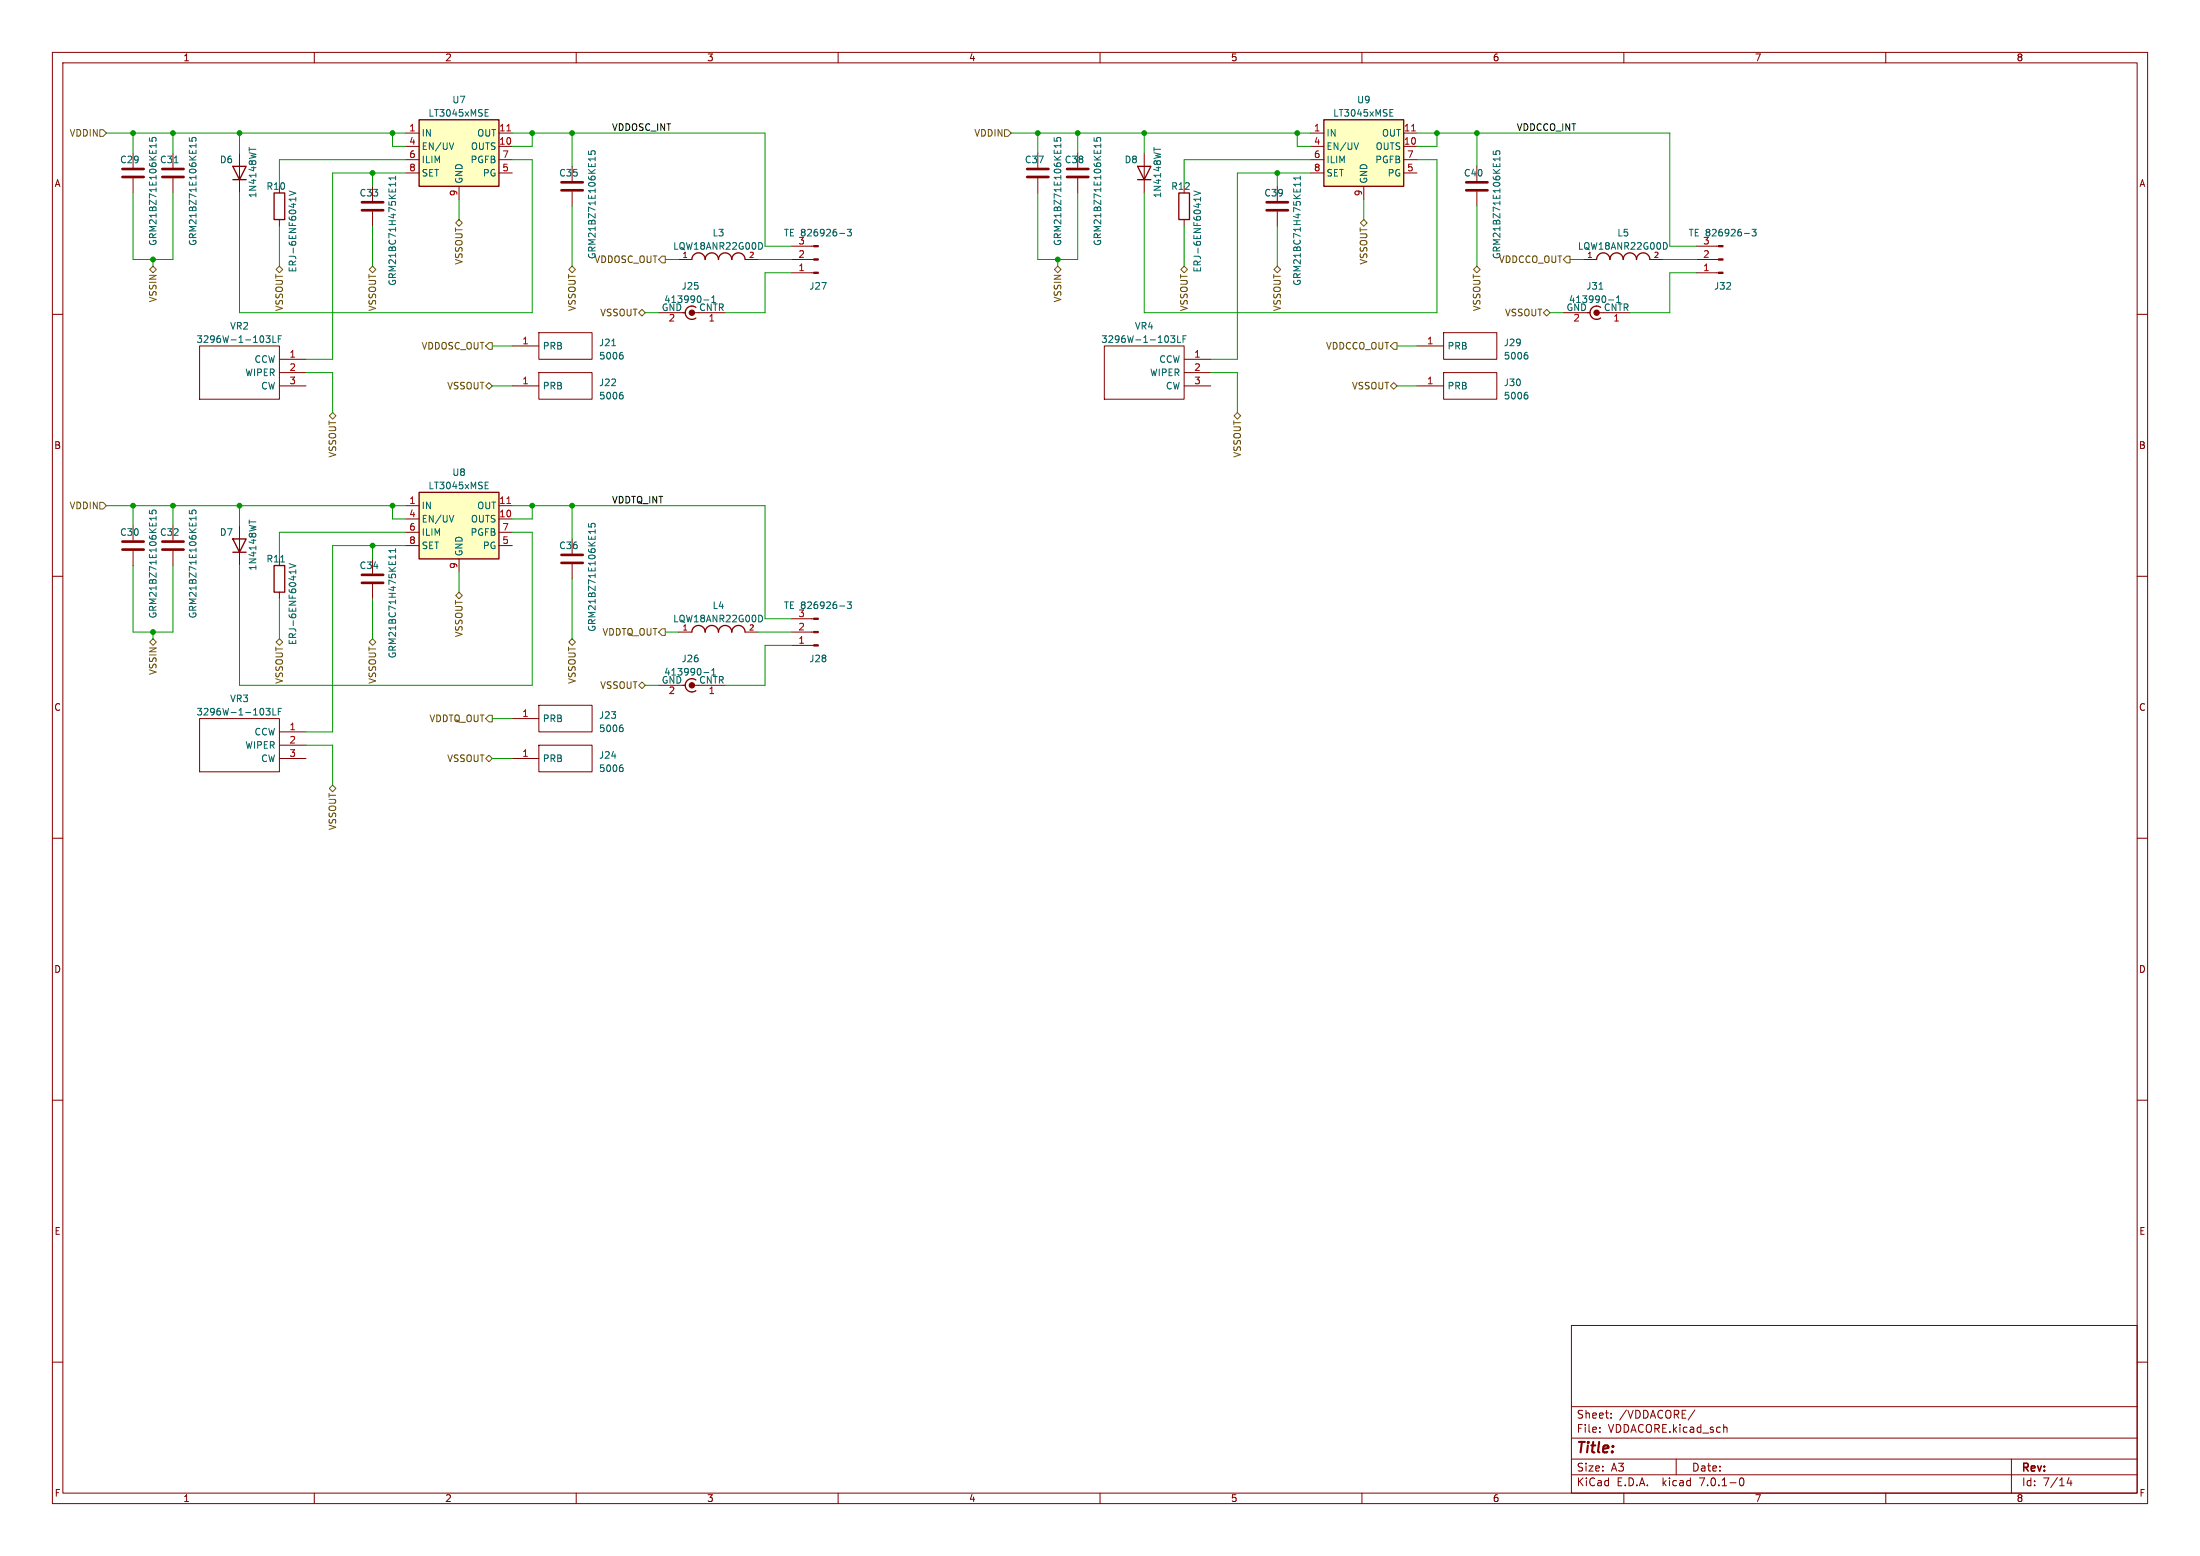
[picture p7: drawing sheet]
<svg xmlns="http://www.w3.org/2000/svg" width="420mm" height="297mm" viewBox="0 0 420 297" stroke-linecap="round" stroke-linejoin="round" font-family="sans-serif">
<g fill="none" stroke="#840000" stroke-width=".19">
<path d="M10 10h400v277h-400zM12 12h396v273h-396zM60 10v2M110 10v2M160 10v2M210 10v2M260 10v2M310 10v2M360 10v2M25.4 29.2v2.8M25.4 34v2.8M33 29.2v2.8"/>
<path d="M33 34v2.8M45.7 29.2v7.6M71.1 35.6v2.8M77.5 25.4h2.5M77.5 27.9h2.5M77.5 33h2.5M77.5 30.5h2.5M87.6 35.6v2.5M95.2 25.4h2.6M95.2 27.9h2.6M95.2 33h2.6M95.2 30.5h2.6"/>
<path d="M109.2 31.8v2.7M109.2 36.6v2.8M198.1 29.2v2.8M198.1 34v2.8M205.7 29.2v2.8M205.7 34v2.8M218.4 29.2v7.6M243.8 35.6v2.8M250.2 25.4h2.5M250.2 27.9h2.5M250.2 33h2.5M250.2 30.5h2.5"/>
<path d="M260.3 35.6v2.5M268 25.4h2.5M268 27.9h2.5M268 33h2.5M268 30.5h2.5M281.9 31.8v2.7M281.9 36.6v2.8M10 60h2M53.3 41.9v1.3M71.1 40.4v2.8M125.7 59.7h5.1M129.5 49.5h2.6"/>
<path d="M138.4 59.7h-6.3M142.2 49.5h2.6M151.1 47h4.2M151.1 49.5h4.2M151.1 52.1h4.2M226.1 41.9v1.3M243.8 40.4v2.8M298.4 59.7h5.1M302.3 49.5h2.5M311.1 59.7h-6.3M315 49.5h2.5M323.8 47h4.3"/>
<path d="M323.8 49.5h4.3M323.8 52.1h4.3M408 60h2M38.1 66h15.2v10.2h-15.2zM53.3 68.6h5.1M53.3 71.1h5.1M53.3 73.7h5.1M97.8 73.7h5.1M97.8 66h5.1M102.9 71.1h10.1v5.1h-10.1zM102.9 63.5h10.1v5.1h-10.1zM210.8 66h15.3v10.2h-15.3z"/>
<path d="M226.1 68.6h5M226.1 71.1h5M226.1 73.7h5M270.5 73.7h5.1M270.5 66h5.1M275.6 63.5h10.1v5.1h-10.1zM275.6 71.1h10.1v5.1h-10.1zM77.5 96.5h2.5M77.5 99.1h2.5M95.2 96.5h2.6M95.2 99.1h2.6M10 110h2"/>
<path d="M25.4 100.3v2.8M25.4 105.2v2.8M33 100.3v2.8M33 105.2v2.8M45.7 100.3v7.7M53.3 113v1.3M71.1 106.7v2.8M71.1 111.5v2.8M77.5 104.1h2.5M77.5 101.6h2.5M87.6 106.7v2.5M95.2 104.1h2.6"/>
<path d="M95.2 101.6h2.6M109.2 102.9v2.8M109.2 107.7v2.8M151.1 118.1h4.2M408 110h2M38.1 137.2h15.2v10.1h-15.2zM53.3 139.7h5.1M97.8 137.2h5.1M102.9 134.6h10.1v5.1h-10.1zM125.7 130.8h5.1M129.5 120.7h2.6M138.4 130.8h-6.3"/>
<path d="M142.2 120.7h2.6M151.1 120.7h4.2M151.1 123.2h4.2M10 160h2M53.3 144.8h5.1M53.3 142.2h5.1M97.8 144.8h5.1M102.9 142.2h10.1v5.1h-10.1zM408 160h2M10 210h2M408 210h2M10 260h2"/>
<path d="M300 253h108v32h-108zM408 260h2M300 278.5h108M300 274.5h108M300 268.5h108M305.4 273.3v.1M305.4 272.5v.1M307.6 270.6v.1M307.6 269.8v.1M320 278.5v3M323.6 269.1l-1.3 2M329.3 272.4l.3 .1 .1 .1v.8"/>
<path d="M384 278.5v6.5M60 285v2M110 285v2M160 285v2M210 285v2M260 285v2M300 281.5h108M310 285v2M332.3 282.2l.1-.1a.8 .8 0 0 1 .5 .7 .8 .8 0 0 1-.5 .8 .99 .99 0 0 1-.1-1.4zM360 285v2M395 282l-.4 1.1h1M395.3 282.6v1"/>
</g>
<g fill="none" stroke="#840000" stroke-width=".51">
<path d="M23.4 33.8h4M23.4 32.3h4M31 33.8h4.1M31 32.3h4.1M69.1 38.6h4.1M107.2 36.3h4.1M107.2 34.8h4.1M196.1 33.8h4.1M196.1 32.3h4.1M203.7 33.8h4.1M203.7 32.3h4.1M241.8 38.6h4.1"/>
<path d="M279.9 36.3h4.1M279.9 34.8h4.1M69.1 40.1h4.1M241.8 40.1h4.1M23.4 104.9h4M23.4 103.4h4M31 104.9h4.1M31 103.4h4.1M69.1 111.3h4.1M69.1 109.7h4.1M107.2 107.4h4.1M107.2 105.9h4.1"/>
</g>
<g fill="none" stroke="#006464" stroke-width=".19">
<path d="M28.5 26.3v.6l.6 .1-.1-.2 .1-.4 .2-.2 .4 .1 .1 .2-.1 .5M29.8 27.4v.8M36.1 26.3v.6l.7 .1-.2-.2 .1-.4 .2-.2 .4 .1 .1 .2-.1 .5M37.4 27.4v.8M47.6 28.1v.8M55.2 36.5l1.3 .4-1.3 .4M56.5 37.7v.7M75.5 33.6v.7M75.5 34.8v.7M75.5 35.2h-1.3l.2 .1M75.5 34h-1.3l.4 .3M86.6 27.3l-.4 1.2"/>
<path d="M92.6 21.5h.4M92.6 22.2h.6M92.6 20.9h.6M112.3 28.8v.6l.7 .1-.2-.2 .1-.4 .2-.1h.4l.1 .2-.1 .5M113.6 30v.7M201.2 26.3v.6l.7 .1-.2-.2 .1-.4 .2-.2 .4 .1 .1 .2-.1 .5M202.5 27.4v.8M208.9 26.3v.6l.6 .1-.1-.2v-.4l.2-.2 .4 .1 .1 .2-.1 .5M210.1 27.4v.8M220.3 28.1v.8M227.9 36.5l1.3 .4-1.3 .4M229.2 37.7v.7"/>
<path d="M248.2 35.2h-1.2l.1 .1M248.2 34h-1.2l.3 .3M248.2 33.6v.7M248.2 34.8v.7M259.3 27.3l-.4 1.2M265.3 21.5h.5M265.3 22.2h.6M265.3 20.9h.6M285.1 28.8v.6l.6 .1-.1-.2v-.4l.2-.1h.4l.1 .2-.1 .5M286.3 30v.7M134.4 57.3h.9M135.9 56.8l.3-.3v1.2"/>
<path d="M145.1 46.3a.68 .68 0 0 1 .5 .6 .68 .68 0 0 1-.5 .7M160.3 44.6h1M161.7 43.8h.8l-.4 .5 .4 .1v.5l-.2 .1-.6-.1M305.3 55.2h.7M307.1 57.3h1M308.6 56.8l.4-.3v1.2M317.9 46.3a.69 .69 0 0 1 .4 .6 .69 .69 0 0 1-.4 .7M333 44.6h1M334.5 43.8h.7l-.4 .5 .4 .1v.5l-.2 .1-.5-.1M50.8 64.1h.8l-.5 .5 .4 .1v.5l-.2 .2-.5-.2M52.1 64.1v1.3h.6M53.1 64.7h.5"/>
<path d="M53.7 64.1h-.6v1.3M116.8 66h.7M118.6 67.3h.2M118.6 74.9h.2M118.7 67.7l.3 .3v.3l-.3 .2M118.7 75.4l.3 .2v.3l-.3 .3M223.5 64.1h.8l-.4 .5 .3 .1v.5l-.2 .2-.5-.2M224.8 64.1v1.3h.6M225.8 64.7h.5M226.5 64.1h-.7v1.3M291.3 67.3h.3M291.3 74.9h.3"/>
<path d="M291.4 67.7l.3 .3v.3l-.3 .2M291.4 75.4l.3 .2v.3l-.3 .3M28.5 97.4v.6l.6 .1-.1-.2 .1-.4 .2-.1h.4l.1 .2-.1 .5M29.8 98.6v.7M36.1 97.4v.6l.7 .1-.2-.2 .1-.4 .2-.1h.4l.1 .2-.1 .5M37.4 98.6v.7M47.6 99.3v.7M86.6 98.4l-.4 1.2M92.6 92.6h.4M92.6 93.3h.6M92.6 92h.6M112.3 100v.6h.7l-.2-.2 .1-.4 .2-.1 .4 .1 .1 .1-.1 .5"/>
<path d="M55.2 107.6l1.3 .4-1.3 .4M56.5 108.8v.7M75.5 104.7v.8M75.5 105.9v.8M75.5 106.3h-1.3l.2 .1M75.5 105.1h-1.3l.4 .4M113.6 101.1v.7M145.1 117.4a.68 .68 0 0 1 .5 .7 .68 .68 0 0 1-.5 .6M160.3 115.7h1M161.7 114.9h.8l-.4 .5 .4 .1v.5l-.2 .2-.6-.2M50.8 135.2h.8l-.5 .5 .4 .1v.6l-.2 .1-.5-.1M52.1 135.2v1.3h.6"/>
<path d="M53.1 135.8h.5M53.7 135.2h-.6v1.3M118.6 138.4h.2M118.7 138.9l.3 .2v.3l-.3 .3M134.4 128.4h.9M135.9 128l.3-.4v1.3M118.6 146h.2M118.7 146.5l.3 .2v.3l-.3 .3"/>
</g>
<g fill="#840000" stroke="#840000" stroke-width=".19">
<path d="M155.3 118h.9v.2h-.9z"/>
<path d="M155.3 120.5h.9v.3h-.9z"/>
<path d="M155.3 123.1h.9v.2h-.9z"/>
<path d="M328.1 46.9h.8v.2h-.8z"/>
<path d="M328.1 49.4h.8v.3h-.8z"/>
<path d="M328.1 51.9h.8v.3h-.8z"/>
<path d="M155.3 46.9h.9v.2h-.9z"/>
<path d="M155.3 49.4h.9v.3h-.9z"/>
<path d="M155.3 51.9h.9v.3h-.9z"/>
</g>
<g fill="none" stroke="#840000" stroke-width=".25">
<path d="M44.4 31.8h2.6l-1.3 2.5zM44.4 34.3h2.6M52.3 36.8h2.1v5.1h-2.1zM80 22.9h15.2v12.7h-15.2zM217.2 31.8h2.5l-1.3 2.5zM217.2 34.3h2.5M225 36.8h2.1v5.1h-2.1zM252.7 22.9h15.3v12.7h-15.3zM132.1 49.5a1.27 1.27 0 0 1 1.2-1.2 1.27 1.27 0 0 1 1.3 1.2 1.27 1.27 0 0 1 1.3-1.2 1.27 1.27 0 0 1 1.3 1.2 1.27 1.27 0 0 1 1.2-1.2 1.27 1.27 0 0 1 1.3 1.2 1.27 1.27 0 0 1 1.3-1.2 1.27 1.27 0 0 1 1.2 1.2M132.8 58.7a1.27 1.27 0 0 0-1.7 .1 1.27 1.27 0 0 0 0 1.7 1.27 1.27 0 0 0 1.7 .2M304.8 49.5a1.27 1.27 0 0 1 1.3-1.2 1.27 1.27 0 0 1 1.2 1.2 1.27 1.27 0 0 1 1.3-1.2 1.27 1.27 0 0 1 1.3 1.2 1.27 1.27 0 0 1 1.2-1.2 1.27 1.27 0 0 1 1.3 1.2 1.27 1.27 0 0 1 1.3-1.2 1.27 1.27 0 0 1 1.3 1.2M305.6 58.7a1.27 1.27 0 0 0-1.7 .1 1.27 1.27 0 0 0 0 1.7 1.27 1.27 0 0 0 1.7 .2"/>
<path d="M80 94h15.2v12.7h-15.2zM44.4 102.9h2.6l-1.3 2.5zM44.4 105.4h2.6M52.3 108h2.1v5h-2.1zM132.1 120.7a1.27 1.27 0 0 1 1.2-1.3 1.27 1.27 0 0 1 1.3 1.3 1.27 1.27 0 0 1 1.3-1.3 1.27 1.27 0 0 1 1.3 1.3 1.27 1.27 0 0 1 1.2-1.3 1.27 1.27 0 0 1 1.3 1.3 1.27 1.27 0 0 1 1.3-1.3 1.27 1.27 0 0 1 1.2 1.3M132.8 129.8a1.27 1.27 0 0 0-1.7 .2 1.27 1.27 0 0 0 0 1.7 1.27 1.27 0 0 0 1.7 .1"/>
</g>
<g fill="#ffffc2" stroke="#ffffc2" stroke-width=".19">
<path d="M80 94h15.2v12.7h-15.2z"/>
<path d="M80 22.9h15.2v12.7h-15.2z"/>
<path d="M252.7 22.9h15.3v12.7h-15.3z"/>
</g>
<path d="M96.8 25h.7M269.5 25h.7M96.8 96.1h.7" fill="none" stroke="#a90000" stroke-width=".19"/>
<g fill="#840000" stroke="#840000" stroke-width=".2">
<circle cx="304.8" cy="59.7" r=".51"/>
<circle cx="132.1" cy="59.7" r=".51"/>
<circle cx="132.1" cy="130.8" r=".51"/>
</g>
<g fill="none" stroke="#725600" stroke-width=".19">
<path d="M19 24.8h.7l.6 .6-.6 .6h-.7zM191.8 24.8h.6l.6 .6-.6 .6h-.6zM28.6 51.4l.6-.6 .6 .6-.6 .7zM52.7 51.4l.6-.6 .7 .6-.7 .7zM70.5 51.4l.6-.6 .7 .6-.7 .7zM87 42.5l.6-.6 .7 .6-.7 .7zM108.6 51.4l.6-.6 .7 .6-.7 .7zM121.9 59.7l.7-.6 .6 .6-.6 .6zM126.4 48.9h.6v1.3h-.6l-.7-.7zM201.3 51.4l.6-.6 .7 .6-.7 .7zM225.4 51.4l.7-.6 .6 .6-.6 .7zM243.2 51.4l.6-.6 .7 .6-.7 .7z"/>
<path d="M259.7 42.5l.6-.6 .7 .6-.7 .7zM281.3 51.4l.6-.6 .7 .6-.7 .7zM294.6 59.7l.7-.6 .6 .6-.6 .6zM298.4 49.5l.7-.6h.6v1.3h-.6zM62.9 79.4l.6-.7 .6 .7-.6 .6zM92.7 73.7l.6-.7 .7 .7-.7 .6zM93.3 65.4h.7v1.3h-.7l-.6-.7zM235.6 79.4l.6-.7 .7 .7-.7 .6zM265.4 73.7l.7-.7 .6 .7-.6 .6zM266.1 65.4h.6v1.3h-.6l-.7-.7zM19 95.9h.7l.6 .6-.6 .7h-.7zM87 113.7l.6-.7 .7 .7-.7 .6z"/>
<path d="M28.6 122.6l.6-.7 .6 .7-.6 .6zM52.7 122.6l.6-.7 .7 .7-.7 .6zM70.5 122.6l.6-.7 .7 .7-.7 .6zM93.3 136.5h.7v1.3h-.7l-.6-.6zM108.6 122.6l.6-.7 .7 .7-.7 .6zM121.9 130.8l.7-.6 .6 .6-.6 .6zM126.4 120h.6v1.3h-.6l-.7-.6zM63.5 149.9l.6 .6-.6 .6-.6-.6zM93.3 144.1l.7 .7-.7 .6-.6-.6z"/>
</g>
<g fill="none" stroke="#009600" stroke-width=".19">
<path d="M20.3 25.4h57.2M25.4 36.8v12.7h7.6v-12.7M25.4 25.4v3.8M33 25.4v3.8M45.7 25.4v3.8M71.1 33v2.6M74.9 25.4v2.5h2.6M77.5 30.5h-24.2v5.1M77.5 33h-14v35.6h-5.1M87.6 38.1v3.8M97.8 30.5h3.8v29.2h-55.9v-22.9M97.8 25.4h48.2v21.6h5.1"/>
<path d="M101.6 25.4v2.5h-3.8M109.2 25.4v6.4M109.2 39.4v11.4M193 25.4h57.2M198.1 36.8v12.7h7.6v-12.7M198.1 25.4v3.8M205.7 25.4v3.8M218.4 25.4v3.8M243.8 33v2.6M247.6 25.4v2.5h2.6M250.2 30.5h-24.1v5.1M250.2 33h-14v35.6h-5.1"/>
<path d="M260.3 38.1v3.8M270.5 25.4h48.3v21.6h5M270.5 30.5h3.8v29.2h-55.9v-22.9M274.3 25.4v2.5h-3.8M281.9 25.4v6.4M281.9 39.4v11.4M29.2 49.5v1.3M53.3 43.2v7.6M71.1 43.2v7.6M123.2 59.7h2.5M127 49.5h2.5M144.8 49.5h6.3"/>
<path d="M151.1 52.1h-5.1v7.6h-7.6M201.9 49.5v1.3M226.1 43.2v7.6M243.8 43.2v7.6M295.9 59.7h2.5M299.7 49.5h2.6M317.5 49.5h6.3M323.8 52.1h-5v7.6h-7.7M58.4 71.1h5.1v7.6M94 73.7h3.8M94 66h3.8M231.1 71.1h5.1v7.6"/>
<path d="M266.7 73.7h3.8M266.7 66h3.8M20.3 96.5h57.2M25.4 96.5v3.8M33 96.5v3.8M45.7 96.5v3.8M74.9 96.5v2.6h2.6M97.8 96.5h48.2v21.6h5.1M101.6 96.5v2.6h-3.8M109.2 96.5v6.4M25.4 108v12.7h7.6v-12.7M53.3 114.3v7.6"/>
<path d="M71.1 104.1v2.6M71.1 114.3v7.6M77.5 104.1h-14v35.6h-5.1M77.5 101.6h-24.2v5.1M87.6 109.2v3.8M97.8 101.6h3.8v29.2h-55.9v-22.8M109.2 110.5v11.4M29.2 120.7v1.2M94 137.2h3.8M123.2 130.8h2.5M127 120.7h2.5M144.8 120.7h6.3"/>
<path d="M151.1 123.2h-5.1v7.6h-7.6M58.4 142.2h5.1v7.7M94 144.8h3.8"/>
</g>
<g fill="#009600" stroke="#009600" stroke-width=".19">
<circle cx="74.9" cy="25.4" r=".46"/>
<circle cx="71.1" cy="33" r=".46"/>
<circle cx="198.1" cy="25.4" r=".46"/>
<circle cx="205.7" cy="25.4" r=".46"/>
<circle cx="109.2" cy="96.5" r=".46"/>
<circle cx="101.6" cy="96.5" r=".46"/>
<circle cx="101.6" cy="25.4" r=".46"/>
<circle cx="109.2" cy="25.4" r=".46"/>
<circle cx="201.9" cy="49.5" r=".46"/>
<circle cx="74.9" cy="96.5" r=".46"/>
<circle cx="71.1" cy="104.1" r=".46"/>
<circle cx="243.8" cy="33" r=".46"/>
<circle cx="247.6" cy="25.4" r=".46"/>
<circle cx="218.4" cy="25.4" r=".46"/>
<circle cx="45.7" cy="96.5" r=".46"/>
<circle cx="29.2" cy="120.7" r=".46"/>
<circle cx="25.4" cy="96.5" r=".46"/>
<circle cx="33" cy="96.5" r=".46"/>
<circle cx="274.3" cy="25.4" r=".46"/>
<circle cx="281.9" cy="25.4" r=".46"/>
<circle cx="33" cy="25.4" r=".46"/>
<circle cx="45.7" cy="25.4" r=".46"/>
<circle cx="29.2" cy="49.5" r=".46"/>
<circle cx="25.4" cy="25.4" r=".46"/>
</g>
<text font-size="2.8" fill="#840000" x="301" y="277.8">Title:</text>
<g font-size="2.1" fill="#840000">
<text x="301" y="273.6">File:</text>
<text x="301" y="270.9">Sheet:</text>
<text x="307" y="273.6">VDDACORE.kicad_sch</text>
<text x="309.1" y="270.9">/VDDACORE/</text>
<text x="301" y="281">Size:</text>
<text x="307.6" y="281">A3</text>
<text x="323" y="281">Date:</text>
<text x="386" y="281.2">Rev:</text>
<text x="301" y="283.8">KiCad</text>
<text x="308.6" y="283.8">E.D.A.</text>
<text x="317.4" y="283.8">kicad</text>
<text x="324.5" y="283.8">7.0.1-0</text>
<text x="386" y="283.8">Id:</text>
<text x="390" y="283.8">7/14</text>
</g>
<g font-size="1.8" fill="#840000">
<text x="35" y="11.8">1</text>
<text x="85" y="11.8">2</text>
<text x="135" y="11.8">3</text>
<text x="185" y="11.8">4</text>
<text x="235" y="11.8">5</text>
<text x="285" y="11.8">6</text>
<text x="335" y="11.8">7</text>
<text x="385" y="11.8">8</text>
<text x="10.4" y="35.8">A</text>
<text x="408.4" y="35.8">A</text>
<text x="10.3" y="85.8">B</text>
<text x="408.3" y="85.8">B</text>
<text x="10.3" y="135.8">C</text>
<text x="408.3" y="135.8">C</text>
<text x="10.3" y="185.8">D</text>
<text x="408.3" y="185.8">D</text>
<text x="10.4" y="235.8">E</text>
<text x="408.3" y="235.8">E</text>
<text x="10.4" y="285.8">F</text>
<text x="35" y="286.8">1</text>
<text x="85" y="286.8">2</text>
<text x="135" y="286.8">3</text>
<text x="185" y="286.8">4</text>
<text x="235" y="286.8">5</text>
<text x="285" y="286.8">6</text>
<text x="335" y="286.8">7</text>
<text x="385" y="286.8">8</text>
<text x="408.4" y="285.8">F</text>
</g>
<g font-size="1.8" fill="#006464">
<text x="81.7" y="22.4">LT3045xMSE</text>
<text x="86.3" y="19.9">U7</text>
<text x="254.4" y="22.4">LT3045xMSE</text>
<text x="259" y="19.9">U9</text>
<text x="80.5" y="26.2">IN</text>
<text x="80.5" y="28.8">EN/UV</text>
<text x="89.8" y="28.8">OUTS</text>
<text x="91" y="26.2">OUT</text>
<text x="253.2" y="26.2">IN</text>
<text x="253.2" y="28.8">EN/UV</text>
<text x="262.5" y="28.8">OUTS</text>
<text x="263.7" y="26.2">OUT</text>
<text x="22.9" y="31.3">C29</text>
<text x="30.5" y="31.3">C31</text>
<text x="41.9" y="31.3">D6</text>
<text x="80.5" y="31.3">ILIM</text>
<text x="80.5" y="33.8">SET</text>
<text x="88.5" y="35.1" transform="rotate(-90 88.5 35.1)">GND</text>
<text x="89.7" y="31.3">PGFB</text>
<text x="92.1" y="33.8">PG</text>
<text x="106.7" y="33.8">C35</text>
<text x="195.6" y="31.3">C37</text>
<text x="203.2" y="31.3">C38</text>
<text x="214.6" y="31.3">D8</text>
<text x="253.2" y="31.3">ILIM</text>
<text x="253.2" y="33.8">SET</text>
<text x="261.2" y="35.1" transform="rotate(-90 261.2 35.1)">GND</text>
<text x="262.4" y="31.3">PGFB</text>
<text x="264.8" y="33.8">PG</text>
<text x="279.4" y="33.8">C40</text>
<text x="49.1" y="37.9" transform="rotate(-90 49.1 37.9)">1N4148WT</text>
<text x="50.8" y="36.4">R10</text>
<text x="68.6" y="37.7">C33</text>
<text x="221.8" y="37.9" transform="rotate(-90 221.8 37.9)">1N4148WT</text>
<text x="223.5" y="36.4">R12</text>
<text x="241.3" y="37.7">C39</text>
<text x="30" y="47" transform="rotate(-90 30 47)">GRM21BZ71E106KE15</text>
<text x="37.7" y="47" transform="rotate(-90 37.7 47)">GRM21BZ71E106KE15</text>
<text x="128.4" y="47.8">LQW18ANR22G00D</text>
<text x="136" y="45.3">L3</text>
<text x="149.6" y="45.3">TE 826926-3</text>
<text x="152.4" y="46.7">3</text>
<text x="202.8" y="47" transform="rotate(-90 202.8 47)">GRM21BZ71E106KE15</text>
<text x="210.4" y="47" transform="rotate(-90 210.4 47)">GRM21BZ71E106KE15</text>
<text x="301.2" y="47.8">LQW18ANR22G00D</text>
<text x="308.7" y="45.3">L5</text>
<text x="322.3" y="45.3">TE 826926-3</text>
<text x="325.1" y="46.7">3</text>
<text x="56.7" y="52.1" transform="rotate(-90 56.7 52.1)">ERJ-6ENF6041V</text>
<text x="113.9" y="49.5" transform="rotate(-90 113.9 49.5)">GRM21BZ71E106KE15</text>
<text x="229.4" y="52.1" transform="rotate(-90 229.4 52.1)">ERJ-6ENF6041V</text>
<text x="286.6" y="49.5" transform="rotate(-90 286.6 49.5)">GRM21BZ71E106KE15</text>
<text x="75.8" y="54.6" transform="rotate(-90 75.8 54.6)">GRM21BC71H475KE11</text>
<text x="126.3" y="59.4">GND</text>
<text x="126.7" y="58">413990-1</text>
<text x="130.1" y="55.4">J25</text>
<text x="133.4" y="59.4">CNTR</text>
<text x="154.5" y="55.4">J27</text>
<text x="248.5" y="54.6" transform="rotate(-90 248.5 54.6)">GRM21BC71H475KE11</text>
<text x="299" y="59.4">GND</text>
<text x="299.5" y="58">413990-1</text>
<text x="302.8" y="55.4">J31</text>
<text x="306.1" y="59.4">CNTR</text>
<text x="327.2" y="55.4">J32</text>
<text x="37.5" y="65.6">3296W-1-103LF</text>
<text x="43.9" y="63.1">VR2</text>
<text x="210.2" y="65.6">3296W-1-103LF</text>
<text x="216.6" y="63.1">VR4</text>
<text x="46.7" y="71.9">WIPER</text>
<text x="48.5" y="69.4">CCW</text>
<text x="103.6" y="66.9">PRB</text>
<text x="114.3" y="66.2">J21</text>
<text x="114.3" y="68.8">5006</text>
<text x="219.4" y="71.9">WIPER</text>
<text x="221.2" y="69.4">CCW</text>
<text x="276.4" y="66.9">PRB</text>
<text x="287" y="66.2">J29</text>
<text x="287" y="68.8">5006</text>
<text x="49.7" y="74.5">CW</text>
<text x="103.6" y="74.5">PRB</text>
<text x="114.3" y="73.9">J22</text>
<text x="114.3" y="76.4">5006</text>
<text x="222.4" y="74.5">CW</text>
<text x="276.4" y="74.5">PRB</text>
<text x="287" y="73.9">J30</text>
<text x="287" y="76.4">5006</text>
<text x="81.7" y="93.5">LT3045xMSE</text>
<text x="86.3" y="91">U8</text>
<text x="80.5" y="97.3">IN</text>
<text x="80.5" y="99.9">EN/UV</text>
<text x="89.8" y="99.9">OUTS</text>
<text x="91" y="97.3">OUT</text>
<text x="22.9" y="102.4">C30</text>
<text x="30.5" y="102.4">C32</text>
<text x="41.9" y="102.4">D7</text>
<text x="50.8" y="107.5">R11</text>
<text x="80.5" y="102.4">ILIM</text>
<text x="80.5" y="105">SET</text>
<text x="88.5" y="106.2" transform="rotate(-90 88.5 106.2)">GND</text>
<text x="89.7" y="102.4">PGFB</text>
<text x="92.1" y="105">PG</text>
<text x="106.7" y="105">C36</text>
<text x="49.1" y="109" transform="rotate(-90 49.1 109)">1N4148WT</text>
<text x="68.6" y="108.8">C34</text>
<text x="30" y="118.1" transform="rotate(-90 30 118.1)">GRM21BZ71E106KE15</text>
<text x="37.7" y="118.1" transform="rotate(-90 37.7 118.1)">GRM21BZ71E106KE15</text>
<text x="128.4" y="118.9">LQW18ANR22G00D</text>
<text x="136" y="116.4">L4</text>
<text x="149.6" y="116.4">TE 826926-3</text>
<text x="152.4" y="117.9">3</text>
<text x="56.7" y="123.2" transform="rotate(-90 56.7 123.2)">ERJ-6ENF6041V</text>
<text x="75.8" y="125.7" transform="rotate(-90 75.8 125.7)">GRM21BC71H475KE11</text>
<text x="113.9" y="120.6" transform="rotate(-90 113.9 120.6)">GRM21BZ71E106KE15</text>
<text x="126.3" y="130.6">GND</text>
<text x="126.7" y="129.1">413990-1</text>
<text x="130.1" y="126.6">J26</text>
<text x="133.4" y="130.6">CNTR</text>
<text x="154.5" y="126.6">J28</text>
<text x="37.5" y="136.7">3296W-1-103LF</text>
<text x="43.9" y="134.2">VR3</text>
<text x="103.6" y="138">PRB</text>
<text x="114.3" y="137.4">J23</text>
<text x="46.7" y="143.1">WIPER</text>
<text x="48.5" y="140.5">CCW</text>
<text x="114.3" y="139.9">5006</text>
<text x="49.7" y="145.6">CW</text>
<text x="103.6" y="145.6">PRB</text>
<text x="114.3" y="145">J24</text>
<text x="114.3" y="147.5">5006</text>
</g>
<g font-size="1.8" fill="#725600">
<text x="13.2" y="26.2">VDDIN</text>
<text x="185.9" y="26.2">VDDIN</text>
<text x="88.5" y="50.6" transform="rotate(-90 88.5 50.6)">VSSOUT</text>
<text x="113.4" y="50.4">VDDOSC_OUT</text>
<text x="261.2" y="50.6" transform="rotate(-90 261.2 50.6)">VSSOUT</text>
<text x="286" y="50.4">VDDCCO_OUT</text>
<text x="30" y="57.8" transform="rotate(-90 30 57.8)">VSSIN</text>
<text x="54.2" y="59.5" transform="rotate(-90 54.2 59.5)">VSSOUT</text>
<text x="71.9" y="59.5" transform="rotate(-90 71.9 59.5)">VSSOUT</text>
<text x="110" y="59.5" transform="rotate(-90 110 59.5)">VSSOUT</text>
<text x="202.8" y="57.8" transform="rotate(-90 202.8 57.8)">VSSIN</text>
<text x="226.9" y="59.5" transform="rotate(-90 226.9 59.5)">VSSOUT</text>
<text x="244.7" y="59.5" transform="rotate(-90 244.7 59.5)">VSSOUT</text>
<text x="282.8" y="59.5" transform="rotate(-90 282.8 59.5)">VSSOUT</text>
<text x="114.5" y="60.5">VSSOUT</text>
<text x="287.2" y="60.5">VSSOUT</text>
<text x="80.4" y="66.9">VDDOSC_OUT</text>
<text x="253" y="66.9">VDDCCO_OUT</text>
<text x="85.3" y="74.5">VSSOUT</text>
<text x="258" y="74.5">VSSOUT</text>
<text x="64.3" y="87.5" transform="rotate(-90 64.3 87.5)">VSSOUT</text>
<text x="237" y="87.5" transform="rotate(-90 237 87.5)">VSSOUT</text>
<text x="13.2" y="97.3">VDDIN</text>
<text x="88.5" y="121.8" transform="rotate(-90 88.5 121.8)">VSSOUT</text>
<text x="114.9" y="121.5">VDDTQ_OUT</text>
<text x="30" y="129" transform="rotate(-90 30 129)">VSSIN</text>
<text x="54.2" y="130.6" transform="rotate(-90 54.2 130.6)">VSSOUT</text>
<text x="71.9" y="130.6" transform="rotate(-90 71.9 130.6)">VSSOUT</text>
<text x="110" y="130.6" transform="rotate(-90 110 130.6)">VSSOUT</text>
<text x="114.5" y="131.6">VSSOUT</text>
<text x="81.9" y="138">VDDTQ_OUT</text>
<text x="85.3" y="145.6">VSSOUT</text>
<text x="64.3" y="158.6" transform="rotate(-90 64.3 158.6)">VSSOUT</text>
</g>
<g font-size="1.8" fill="#a90000">
<text x="78.1" y="25.1">1</text>
<text x="78.1" y="27.7">4</text>
<text x="95.2" y="27.7">10</text>
<text x="95.2" y="25.1">11</text>
<text x="250.8" y="25.1">1</text>
<text x="250.8" y="27.7">4</text>
<text x="268" y="27.7">10</text>
<text x="268" y="25.1">11</text>
<text x="78.1" y="30.2">6</text>
<text x="78.1" y="32.8">8</text>
<text x="95.9" y="32.8">5</text>
<text x="95.9" y="30.2">7</text>
<text x="250.8" y="30.2">6</text>
<text x="250.8" y="32.8">8</text>
<text x="268.6" y="32.8">5</text>
<text x="268.6" y="30.2">7</text>
<text x="87.4" y="37.5" transform="rotate(-90 87.4 37.5)">9</text>
<text x="260.1" y="37.5" transform="rotate(-90 260.1 37.5)">9</text>
<text x="152.4" y="51.8">1</text>
<text x="152.4" y="49.3">2</text>
<text x="325.1" y="51.8">1</text>
<text x="325.1" y="49.3">2</text>
<text x="99.7" y="65.8">1</text>
<text x="127.6" y="61.6">2</text>
<text x="135.2" y="61.6">1</text>
<text x="272.4" y="65.8">1</text>
<text x="300.3" y="61.6">2</text>
<text x="307.9" y="61.6">1</text>
<text x="55.2" y="68.3">1</text>
<text x="55.2" y="70.9">2</text>
<text x="227.9" y="68.3">1</text>
<text x="227.9" y="70.9">2</text>
<text x="55.2" y="73.4">3</text>
<text x="99.7" y="73.4">1</text>
<text x="227.9" y="73.4">3</text>
<text x="272.4" y="73.4">1</text>
<text x="78.1" y="96.3">1</text>
<text x="78.1" y="98.8">4</text>
<text x="78.1" y="101.3">6</text>
<text x="95.2" y="98.8">10</text>
<text x="95.2" y="96.3">11</text>
<text x="95.9" y="101.3">7</text>
<text x="78.1" y="103.9">8</text>
<text x="95.9" y="103.9">5</text>
<text x="87.4" y="108.6" transform="rotate(-90 87.4 108.6)">9</text>
<text x="152.4" y="122.9">1</text>
<text x="152.4" y="120.4">2</text>
<text x="99.7" y="136.9">1</text>
<text x="127.6" y="132.7">2</text>
<text x="135.2" y="132.7">1</text>
<text x="55.2" y="139.4">1</text>
<text x="55.2" y="142">2</text>
<text x="55.2" y="144.5">3</text>
<text x="99.7" y="144.5">1</text>
</g>
<g font-size="1.8" fill="#0f0f0f">
<text x="116.8" y="25">VDDOSC_INT</text>
<text x="289.6" y="25">VDDCCO_INT</text>
<text x="116.8" y="96.2">VDDTQ_INT</text>
</g>
<g font-size="1.4" fill="#a90000">
<text x="130.2" y="49.3">1</text>
<text x="142.9" y="49.3">2</text>
<text x="303" y="49.3">1</text>
<text x="315.7" y="49.3">2</text>
<text x="130.2" y="120.4">1</text>
<text x="142.9" y="120.4">2</text>
</g>
</svg>
